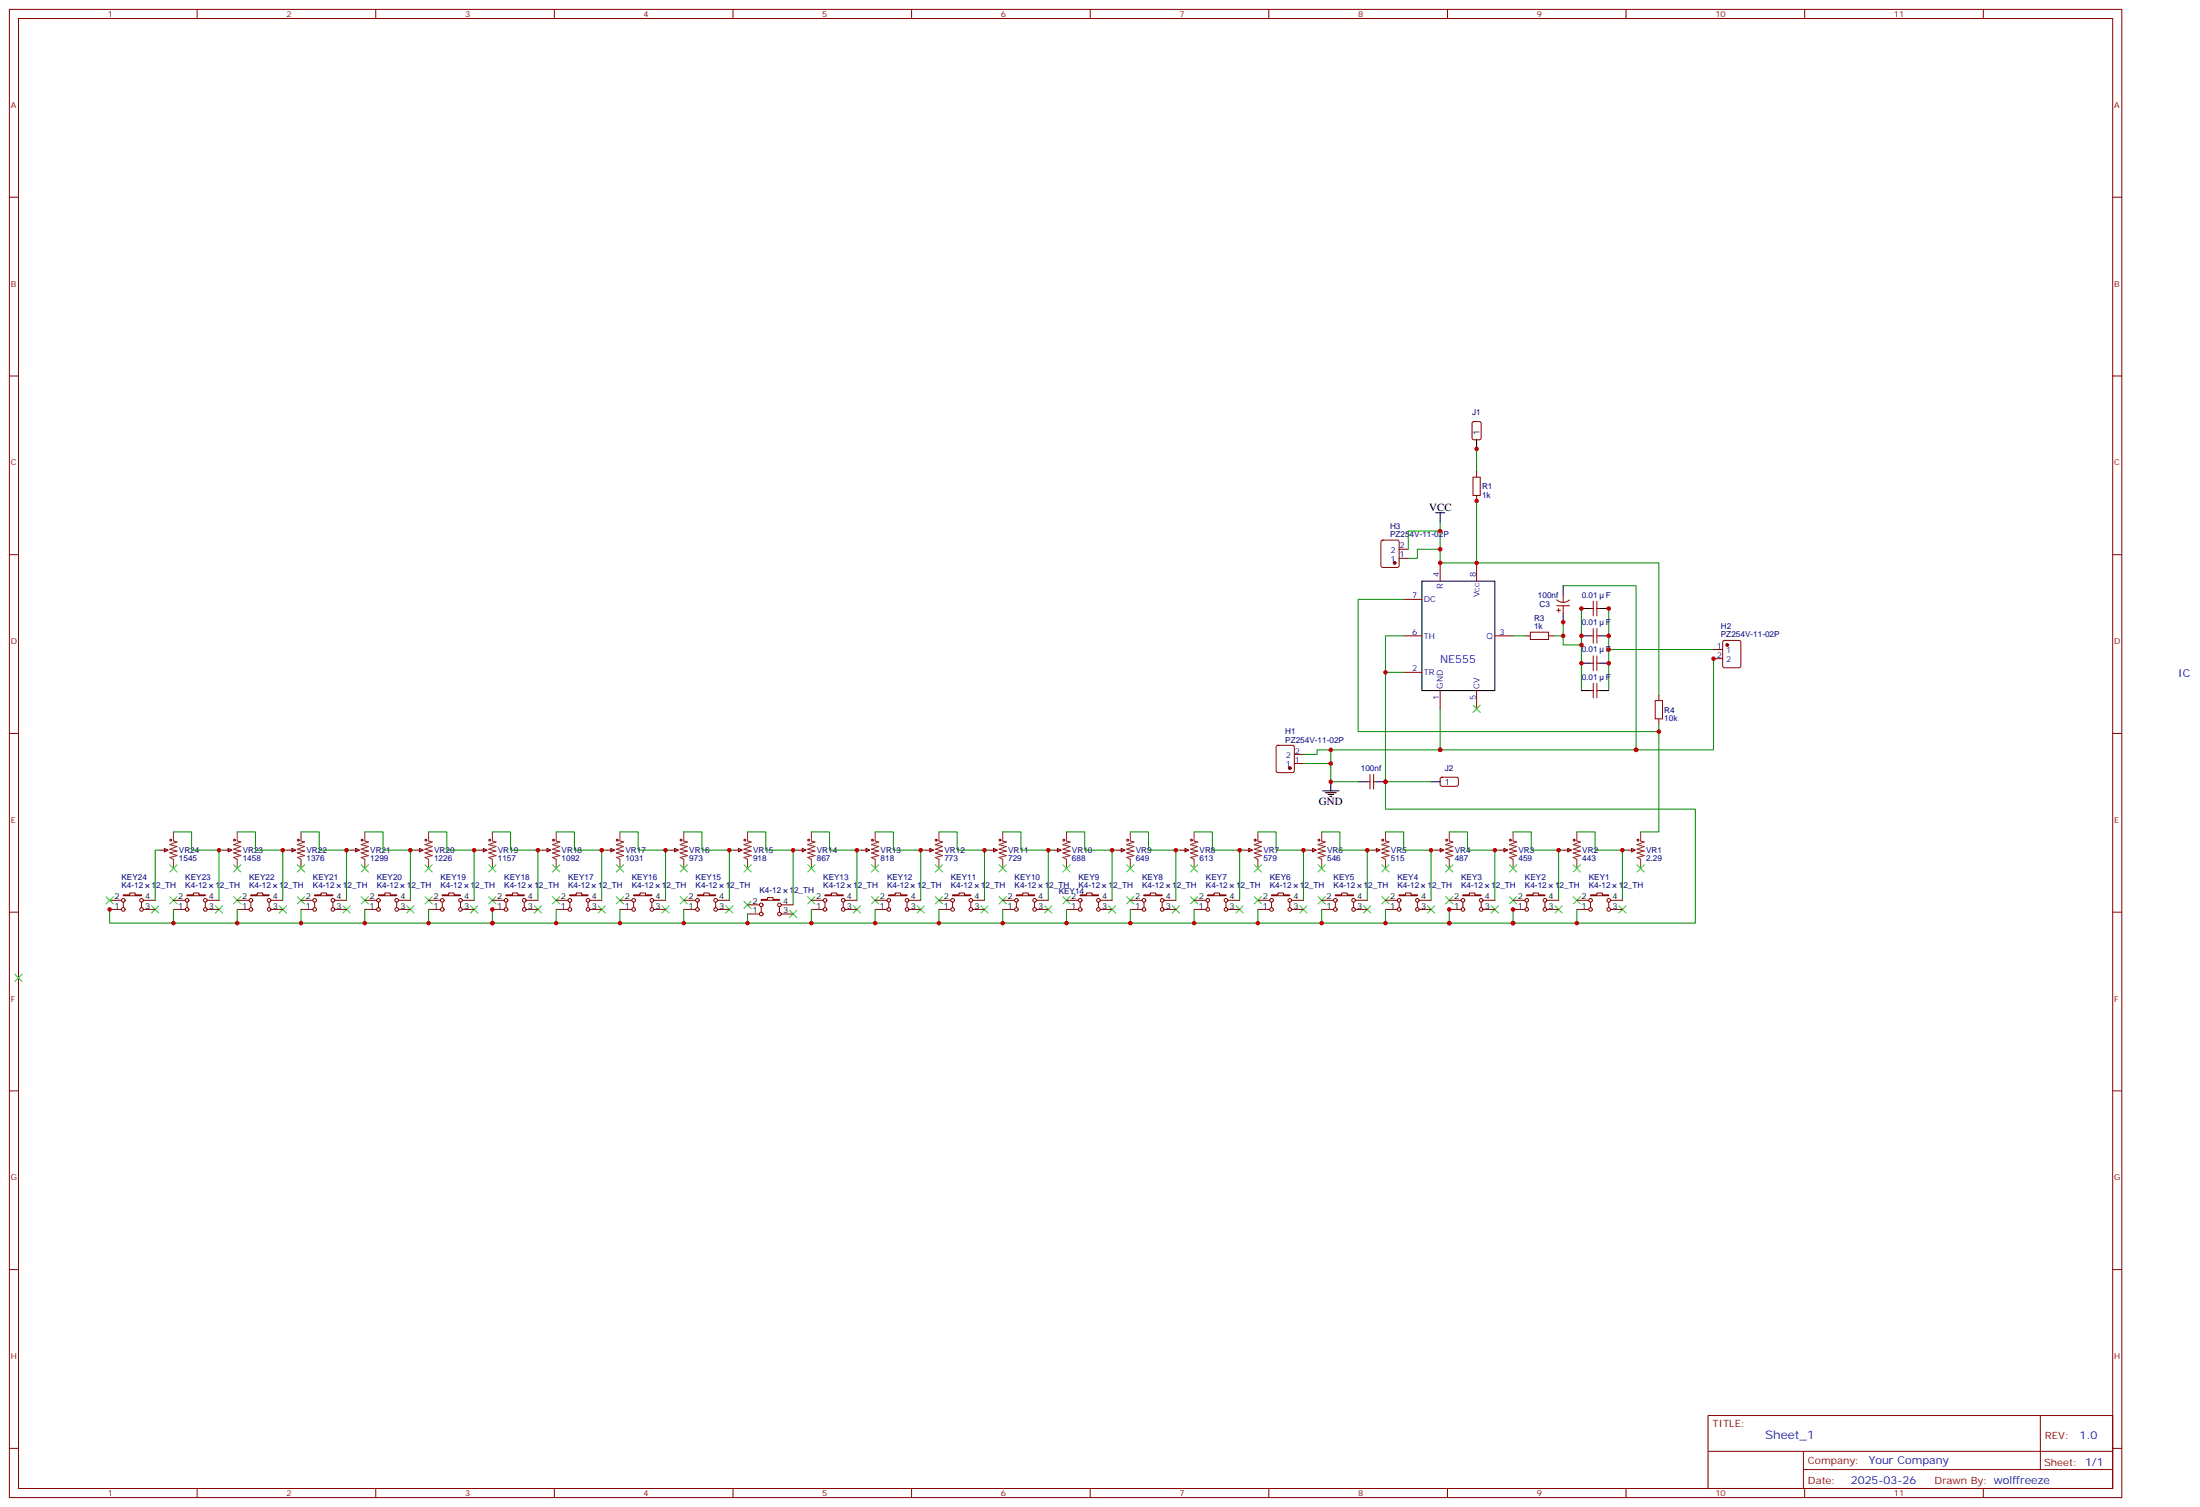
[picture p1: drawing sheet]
<svg xmlns="http://www.w3.org/2000/svg" width="852mm" height="583mm" viewBox="0 0 852 583" stroke-linecap="round" stroke-linejoin="round" font-family="sans-serif">
<g fill="none" stroke="#870000" stroke-width=".39">
<path d="M3.6 3.6h817.8v575.8h-817.8zM7.2 7.2h810.6v568.6h-810.6zM76.3 3.6v3.6M145.5 3.6v3.6M214.6 3.6v3.6M283.7 3.6v3.6M352.9 3.6v3.6M422 3.6v3.6M491.2 3.6v3.6M560.3 3.6v3.6M629.5 3.6v3.6M698.6 3.6v3.6"/>
<path d="M767.8 3.6v3.6M3.6 76.3h3.6M817.8 76.3h3.6M3.6 145.5h3.6M817.8 145.5h3.6M570.1 163.3l2.6-.2 .6 .4 .1 5.9-.5 .7h-2.4l-.6-.4-.1-5.9zM571.6 182.5v2.1M571.6 191.7v2.1M3.6 214.6h3.6M534.8 209.2l6.1-.2 .7 .4v9.4l-.4 .7h-5.9l-.7-.4v-9.4zM541.6 216h3.5M541.6 212.5h3.5"/>
<path d="M557.5 217.8v7M571.6 217.8v7M817.8 214.6h3.6M543.4 231.9h7M602.6 232a3.5 3.5 0 0 0 5 .1M602.7 234.4h4.9M602.7 236.1h1.4M603.4 235.4v1.4M605.1 230.1v2.8M605.1 234.4v2.8M615.7 235.4h1.1M616.8 232.6v5.6"/>
<path d="M618.2 232.6v5.6M618.2 235.4h1M543.4 246h7M578.7 246h7M590.3 246h2.1M599.5 246h2.1M615.7 246h1.1M615.7 256.6h1.1M616.8 243.2v5.6M616.8 253.8v5.6M618.2 246h1M618.2 243.2v5.6"/>
<path d="M618.2 253.8v5.6M618.2 256.6h1M663.3 251.3h3.6M663.3 254.8h3.6M667.1 248l6.1-.2 .7 .4v9.4l-.5 .7h-5.8l-.7-.4v-9.4zM543.4 260.1h7M557.5 267.2v7M571.6 267.2v7M615.7 267.2h1.1M616.8 264.3v5.7M618.2 264.3v5.7M618.2 267.2h1"/>
<path d="M642.2 268.9v2.1M642.2 278.1v2.1M3.6 283.7h3.6M494.2 288.5l6.1-.2 .7 .5 .1 9.4-.5 .7h-5.9l-.6-.5-.1-9.4zM501.1 295.4h3.5M501.1 291.9h3.5M530.3 299.6v5.7M531.7 299.6v5.7M817.8 283.7h3.6M529.3 302.4h1M531.7 302.4h1.1M557.7 300.9l.5-.2h5.9l.5 .7-.1 2.4-.7 .4-5.9-.1-.4-.6z"/>
<path d="M61.8 328.9h3.2M63.6 328.2l1.4 .7-1.4 .7zM86.5 328.9h3.2M88.3 328.2l1.4 .7-1.4 .7zM111.2 328.9h3.2M113 328.2l1.4 .7-1.4 .7zM135.9 328.9h3.2M137.7 328.2l1.4 .7-1.4 .7zM160.6 328.9h3.2M162.4 328.2l1.4 .7-1.4 .7zM185.3 328.9h3.2M187.1 328.2l1.4 .7-1.4 .7z"/>
<path d="M210 328.9h3.2M211.8 328.2l1.4 .7-1.4 .7zM234.7 328.9h3.2M236.5 328.2l1.4 .7-1.4 .7zM259.4 328.9h3.2M261.2 328.2l1.4 .7-1.4 .7zM284.1 328.9h3.2M285.9 328.2l1.4 .7-1.4 .7zM308.8 328.9h3.2M310.6 328.2l1.4 .7-1.4 .7zM333.5 328.9h3.2M335.2 328.2l1.5 .7-1.5 .7z"/>
<path d="M358.2 328.9h3.2M359.9 328.2l1.5 .7-1.5 .7zM382.9 328.9h3.1M384.6 328.2l1.4 .7-1.4 .7zM407.6 328.9h3.1M409.3 328.2l1.4 .7-1.4 .7zM432.3 328.9h3.1M434 328.2l1.4 .7-1.4 .7zM457 328.9h3.1M458.7 328.2l1.4 .7-1.4 .7zM481.6 328.9h3.2M483.4 328.2l1.4 .7-1.4 .7z"/>
<path d="M506.3 328.9h3.2M508.1 328.2l1.4 .7-1.4 .7zM531 328.9h3.2M532.8 328.2l1.4 .7-1.4 .7zM555.7 328.9h3.2M557.5 328.2l1.4 .7-1.4 .7zM580.4 328.9h3.2M582.2 328.2l1.4 .7-1.4 .7zM605.1 328.9h3.2M606.9 328.2l1.4 .7-1.4 .7zM629.8 328.9h3.2M631.6 328.2l1.4 .7-1.4 .7z"/>
<path d="M3.6 352.9h3.6M42.4 351.8h4.6M42.4 348.3h4.6M47.7 346.2h2.5v-.7h2.1v.7h2.5v.3h-7.1zM47.7 349v2.1M54.8 349v2.1M55.5 351.8h4.6M55.5 348.3h4.6M67.1 351.8h4.6M67.1 348.3h4.6M72.4 346.2h2.5v-.7h2.1v.7h2.5v.3h-7.1zM72.4 349v2.1"/>
<path d="M79.5 349v2.1M80.2 351.8h4.6M80.2 348.3h4.6M91.8 351.8h4.6M91.8 348.3h4.6M97.1 346.2h2.5v-.7h2.1v.7h2.5v.3h-7.1zM97.1 349v2.1M104.2 349v2.1M104.9 351.8h4.6M104.9 348.3h4.6M116.5 351.8h4.6M116.5 348.3h4.6"/>
<path d="M121.8 346.2h2.5v-.7h2.1v.7h2.5v.3h-7.1zM121.8 349v2.1M128.9 349v2.1M129.6 351.8h4.6M129.6 348.3h4.6M141.2 351.8h4.6M141.2 348.3h4.6M146.5 346.2h2.5v-.7h2.1v.7h2.5v.3h-7.1zM146.5 349v2.1M153.6 349v2.1M154.3 351.8h4.6M154.3 348.3h4.6"/>
<path d="M165.9 351.8h4.6M165.9 348.3h4.6M171.2 346.2h2.5v-.7h2.1v.7h2.5v.3h-7.1zM171.2 349v2.1M178.3 349v2.1M179 351.8h4.6M179 348.3h4.6M190.6 351.8h4.6M190.6 348.3h4.6M195.9 346.2h2.5v-.7h2.1v.7h2.5v.3h-7.1zM195.9 349v2.1M203 349v2.1"/>
<path d="M203.7 351.8h4.5M203.7 348.3h4.5M215.3 351.8h4.6M215.3 348.3h4.6M220.6 346.2h2.5v-.7h2.1v.7h2.4v.3h-7zM220.6 349v2.1M227.6 349v2.1M228.4 351.8h4.5M228.4 348.3h4.5M240 351.8h4.6M240 348.3h4.6M245.3 346.2h2.5v-.7h2.1v.7h2.4v.3h-7z"/>
<path d="M245.3 349v2.1M252.3 349v2.1M253 351.8h4.6M253 348.3h4.6M264.7 351.8h4.6M264.7 348.3h4.6M270 346.2h2.5v-.7h2.1v.7h2.4v.3h-7zM270 349v2.1M277 349v2.1M277.7 351.8h4.6M277.7 348.3h4.6M289.4 353.6h4.6"/>
<path d="M289.4 350.1h4.6M294.7 347.9h2.4v-.7h2.2v.7h2.4v.4h-7zM294.7 350.8v2.1M301.7 350.8v2.1M302.4 353.6h4.6M302.4 350.1h4.6M314.1 351.8h4.6M314.1 348.3h4.6M319.4 346.2h2.4v-.7h2.2v.7h2.4v.3h-7zM319.4 349v2.1M326.4 349v2.1M327.1 351.8h4.6"/>
<path d="M327.1 348.3h4.6M338.8 351.8h4.6M338.8 348.3h4.6M344.1 346.2h2.4v-.7h2.2v.7h2.4v.3h-7zM344.1 349v2.1M351.1 349v2.1M351.8 351.8h4.6M351.8 348.3h4.6M363.5 351.8h4.6M363.5 348.3h4.6M368.8 346.2h2.4v-.7h2.1v.7h2.5v.3h-7zM368.8 349v2.1"/>
<path d="M375.8 349v2.1M376.5 351.8h4.6M376.5 348.3h4.6M388.2 351.8h4.5M388.2 348.3h4.5M393.5 346.2h2.4v-.7h2.1v.7h2.5v.3h-7zM393.5 349v2.1M400.5 349v2.1M401.2 351.8h4.6M401.2 348.3h4.6M412.9 351.8h4.5M412.9 348.3h4.5"/>
<path d="M418.1 346.2h2.5v-.7h2.1v.7h2.5v.3h-7.1zM418.1 349v2.1M425.2 349v2.1M425.9 351.8h4.6M425.9 348.3h4.6M437.6 351.8h4.5M437.6 348.3h4.5M442.8 346.2h2.5v-.7h2.1v.7h2.5v.3h-7.1zM442.8 349v2.1M449.9 349v2.1M450.6 351.8h4.6M450.6 348.3h4.6"/>
<path d="M462.2 351.8h4.6M462.2 348.3h4.6M467.5 346.2h2.5v-.7h2.1v.7h2.5v.3h-7.1zM467.5 349v2.1M474.6 349v2.1M475.3 351.8h4.6M475.3 348.3h4.6M486.9 351.8h4.6M486.9 348.3h4.6M492.2 346.2h2.5v-.7h2.1v.7h2.5v.3h-7.1zM492.2 349v2.1M499.3 349v2.1"/>
<path d="M500 351.8h4.6M500 348.3h4.6M511.6 351.8h4.6M511.6 348.3h4.6M516.9 346.2h2.5v-.7h2.1v.7h2.5v.3h-7.1zM516.9 349v2.1M524 349v2.1M524.7 351.8h4.6M524.7 348.3h4.6M536.3 351.8h4.6M536.3 348.3h4.6M541.6 346.2h2.5v-.7h2.1v.7h2.5v.3h-7.1z"/>
<path d="M541.6 349v2.1M548.7 349v2.1M549.4 351.8h4.6M549.4 348.3h4.6M561 351.8h4.6M561 348.3h4.6M566.3 346.2h2.5v-.7h2.1v.7h2.5v.3h-7.1zM566.3 349v2.1M573.4 349v2.1M574.1 351.8h4.6M574.1 348.3h4.6M585.7 351.8h4.6"/>
<path d="M585.7 348.3h4.6M591 346.2h2.5v-.7h2.1v.7h2.5v.3h-7.1zM591 349v2.1M598.1 349v2.1M598.8 351.8h4.6M598.8 348.3h4.6M610.4 351.8h4.6M610.4 348.3h4.6M615.7 346.2h2.5v-.7h2.1v.7h2.5v.3h-7.1zM615.7 349v2.1M622.8 349v2.1M623.5 351.8h4.6"/>
<path d="M623.5 348.3h4.6M817.8 352.9h3.6M3.6 422h3.6M817.8 422h3.6M3.6 491.2h3.6M817.8 491.2h3.6M661.2 547.6h156.6v28.2h-156.6zM789.8 547.6v20.9M3.6 560.3h3.6M76.3 575.8v3.6M145.5 575.8v3.6M214.6 575.8v3.6"/>
<path d="M283.7 575.8v3.6M352.9 575.8v3.6M422 575.8v3.6M491.2 575.8v3.6M560.3 575.8v3.6M629.5 575.8v3.6M661.2 561.5h156.5M698.1 568.5h119.6M698.1 561.5v14.1M698.6 575.8v3.6M767.8 575.8v3.6M817.8 560.3h3.6"/>
<circle cx="47.7" cy="351.8" r=".71"/>
<circle cx="47.7" cy="348.3" r=".71"/>
<circle cx="54.8" cy="348.3" r=".71"/>
<circle cx="54.8" cy="351.8" r=".71"/>
<circle cx="72.4" cy="348.3" r=".71"/>
<circle cx="72.4" cy="351.8" r=".71"/>
<circle cx="79.5" cy="348.3" r=".71"/>
<circle cx="79.5" cy="351.8" r=".71"/>
<circle cx="97.1" cy="348.3" r=".71"/>
<circle cx="97.1" cy="351.8" r=".71"/>
<circle cx="104.2" cy="351.8" r=".71"/>
<circle cx="104.2" cy="348.3" r=".71"/>
<circle cx="121.8" cy="348.3" r=".71"/>
<circle cx="121.8" cy="351.8" r=".71"/>
<circle cx="128.9" cy="348.3" r=".71"/>
<circle cx="128.9" cy="351.8" r=".71"/>
<circle cx="146.5" cy="348.3" r=".71"/>
<circle cx="146.5" cy="351.8" r=".71"/>
<circle cx="153.6" cy="348.3" r=".71"/>
<circle cx="153.6" cy="351.8" r=".71"/>
<circle cx="171.2" cy="348.3" r=".71"/>
<circle cx="171.2" cy="351.8" r=".71"/>
<circle cx="178.3" cy="348.3" r=".71"/>
<circle cx="178.3" cy="351.8" r=".71"/>
<circle cx="195.9" cy="348.3" r=".71"/>
<circle cx="195.9" cy="351.8" r=".71"/>
<circle cx="203" cy="351.8" r=".71"/>
<circle cx="203" cy="348.3" r=".71"/>
<circle cx="220.6" cy="351.8" r=".71"/>
<circle cx="220.6" cy="348.3" r=".71"/>
<circle cx="227.6" cy="351.8" r=".71"/>
<circle cx="227.6" cy="348.3" r=".71"/>
<circle cx="245.3" cy="351.8" r=".71"/>
<circle cx="245.3" cy="348.3" r=".71"/>
<circle cx="252.3" cy="351.8" r=".71"/>
<circle cx="252.3" cy="348.3" r=".71"/>
<circle cx="270" cy="348.3" r=".71"/>
<circle cx="270" cy="351.8" r=".71"/>
<circle cx="277" cy="351.8" r=".71"/>
<circle cx="277" cy="348.3" r=".71"/>
<circle cx="294.7" cy="350.1" r=".71"/>
<circle cx="294.7" cy="353.6" r=".71"/>
<circle cx="301.7" cy="350.1" r=".71"/>
<circle cx="301.7" cy="353.6" r=".71"/>
<circle cx="319.4" cy="348.3" r=".71"/>
<circle cx="319.4" cy="351.8" r=".71"/>
<circle cx="326.4" cy="351.8" r=".71"/>
<circle cx="326.4" cy="348.3" r=".71"/>
<circle cx="344.1" cy="351.8" r=".71"/>
<circle cx="344.1" cy="348.3" r=".71"/>
<circle cx="351.1" cy="348.3" r=".71"/>
<circle cx="351.1" cy="351.8" r=".71"/>
<circle cx="368.8" cy="351.8" r=".71"/>
<circle cx="368.8" cy="348.3" r=".71"/>
<circle cx="375.8" cy="348.3" r=".71"/>
<circle cx="375.8" cy="351.8" r=".71"/>
<circle cx="393.5" cy="351.8" r=".71"/>
<circle cx="393.5" cy="348.3" r=".71"/>
<circle cx="400.5" cy="351.8" r=".71"/>
<circle cx="400.5" cy="348.3" r=".71"/>
<circle cx="418.1" cy="351.8" r=".71"/>
<circle cx="418.1" cy="348.3" r=".71"/>
<circle cx="425.2" cy="351.8" r=".71"/>
<circle cx="425.2" cy="348.3" r=".71"/>
<circle cx="442.8" cy="348.3" r=".71"/>
<circle cx="442.8" cy="351.8" r=".71"/>
<circle cx="449.9" cy="348.3" r=".71"/>
<circle cx="449.9" cy="351.8" r=".71"/>
<circle cx="467.5" cy="351.8" r=".71"/>
<circle cx="467.5" cy="348.3" r=".71"/>
<circle cx="474.6" cy="351.8" r=".71"/>
<circle cx="474.6" cy="348.3" r=".71"/>
<circle cx="492.2" cy="348.3" r=".71"/>
<circle cx="492.2" cy="351.8" r=".71"/>
<circle cx="499.3" cy="351.8" r=".71"/>
<circle cx="499.3" cy="348.3" r=".71"/>
<circle cx="516.9" cy="348.3" r=".71"/>
<circle cx="516.9" cy="351.8" r=".71"/>
<circle cx="524" cy="351.8" r=".71"/>
<circle cx="524" cy="348.3" r=".71"/>
<circle cx="541.6" cy="348.3" r=".71"/>
<circle cx="541.6" cy="351.8" r=".71"/>
<circle cx="548.7" cy="348.3" r=".71"/>
<circle cx="548.7" cy="351.8" r=".71"/>
<circle cx="566.3" cy="351.8" r=".71"/>
<circle cx="566.3" cy="348.3" r=".71"/>
<circle cx="573.4" cy="348.3" r=".71"/>
<circle cx="573.4" cy="351.8" r=".71"/>
<circle cx="591" cy="351.8" r=".71"/>
<circle cx="591" cy="348.3" r=".71"/>
<circle cx="598.1" cy="348.3" r=".71"/>
<circle cx="598.1" cy="351.8" r=".71"/>
<circle cx="615.7" cy="348.3" r=".71"/>
<circle cx="615.7" cy="351.8" r=".71"/>
<circle cx="622.8" cy="348.3" r=".71"/>
<circle cx="622.8" cy="351.8" r=".71"/>
</g>
<g fill="none" stroke="#008700" stroke-width=".39">
<path d="M571.6 173.7v8.8M571.6 193.1v24.7M557.5 201.9v15.9h84.7v51.1M557.5 205.4h-12.4v7.1M557.5 212.5h-8.8v3.5h-3.6M543.4 231.9h-17.7v51.1h116.5v-2.8M605.1 226.6h28.2v63.5h-75.8M612.2 235.4v31.8M622.8 235.4v31.8M543.4 246h-7.1v56.4M585.7 246h4.6M601.6 246h3.5"/>
<path d="M605.1 240.7v8.8h7.1M622.8 251.3h40.5M663.3 254.8v35.3h-30M536.3 260.1h7.1M557.5 274.2v15.9h-42.3v12.3h10.5M504.6 295.4h10.6M515.2 290.1h-5.3v1.8h-5.3M642.2 283v38.8h-7.1M554 302.4h-17.7v10.6h120v44.1h-613.9v-5.3M61.8 328.9h-1.7v19.4M67.1 321.8h7.1v7.1h10.6v19.4M84.8 328.9h1.7"/>
<path d="M91.8 321.8h7.1v7.1h10.6v19.4M109.5 328.9h1.7M116.5 321.8h7.1v7.1h10.6v19.4M134.2 328.9h1.7M141.2 321.8h7.1v7.1h10.6v19.4M158.9 328.9h1.7M165.9 321.8h7.1v7.1h10.6v19.4M183.6 328.9h1.7M190.6 321.8h7.1v7.1h10.5v19.4M208.2 328.9h1.8M215.3 321.8h7.1v7.1h10.5v19.4M232.9 328.9h1.8"/>
<path d="M240 321.8h7.1v7.1h10.5v19.4M257.6 328.9h1.8M264.7 321.8h7v7.1h10.6v19.4M282.3 328.9h1.8M289.4 321.8h7v7.1h10.6v21.2M307 328.9h1.8M314.1 321.8h7v7.1h10.6v19.4M331.7 328.9h1.8M338.8 321.8h7v7.1h10.6v19.4M356.4 328.9h1.8M363.5 321.8h7v7.1h10.6v19.4M381.1 328.9h1.8"/>
<path d="M388.2 321.8h7v7.1h10.6v19.4M405.8 328.9h1.8M412.9 321.8h7v7.1h10.6v19.4M430.5 328.9h1.8M437.6 321.8h7v7.1h10.6v19.4M455.2 328.9h1.8M462.2 321.8h7.1v7.1h10.6v19.4M479.9 328.9h1.7M486.9 321.8h7.1v7.1h10.6v19.4M504.6 328.9h1.7M511.6 321.8h7.1v7.1h10.6v19.4M529.3 328.9h1.7"/>
<path d="M536.3 321.8h7.1v7.1h10.6v19.4M554 328.9h1.7M561 321.8h7.1v7.1h10.6v19.4M578.7 328.9h1.7M585.7 321.8h7.1v7.1h10.6v19.4M603.4 328.9h1.7M610.4 321.8h7.1v7.1h10.6v19.4M628.1 328.9h1.7M67.1 351.8v5.3M91.8 351.8v5.3M116.5 351.8v5.3M141.2 351.8v5.3"/>
<path d="M165.9 351.8v5.3M190.6 351.8v5.3M215.3 351.8v5.3M240 351.8v5.3M264.7 351.8v5.3M289.4 353.6v3.5M314.1 351.8v5.3M338.8 351.8v5.3M363.5 351.8v5.3M388.2 351.8v5.3M412.9 351.8v5.3M437.6 351.8v5.3"/>
<path d="M462.2 351.8v5.3M486.9 351.8v5.3M511.6 351.8v5.3M536.3 351.8v5.3M561 351.8v5.3M585.7 351.8v5.3M610.4 351.8v5.3"/>
</g>
<g fill="none" stroke="#000" stroke-width=".39">
<path d="M571.6 170.1v3.6M555.7 198.4h3.6M557.5 198.4v3.5M550.4 224.8h28.3v42.4h-28.3zM605.1 226.6v3.5M605.1 237.2v3.5M612.2 235.4h3.5M619.2 235.4h3.6M612.2 246h3.5M612.2 256.6h3.5M619.2 246h3.6M619.2 256.6h3.6"/>
<path d="M612.2 267.2h3.5M619.2 267.2h3.6M512 306h6.3M513 306.7h4.3M514.1 307.4h2.1M514.8 308.1h.7M515.2 302.4v3.6M525.7 302.4h3.6M532.8 302.4h3.5M554 302.4h3.5"/>
</g>
<g fill="none" stroke="#a10000" stroke-width=".39">
<path d="M570.2 184.6h2.8v7.1h-2.8zM592.4 244.6h7.1v2.8h-7.1zM640.8 271h2.8v7.1h-2.8z"/>
<circle cx="66.1" cy="325" r=".35"/>
<circle cx="90.8" cy="325" r=".35"/>
<circle cx="115.5" cy="325" r=".35"/>
<circle cx="140.2" cy="325" r=".35"/>
<circle cx="164.9" cy="325" r=".35"/>
<circle cx="189.5" cy="325" r=".35"/>
<circle cx="214.2" cy="325" r=".35"/>
<circle cx="238.9" cy="325" r=".35"/>
<circle cx="263.6" cy="325" r=".35"/>
<circle cx="288.3" cy="325" r=".35"/>
<circle cx="313" cy="325" r=".35"/>
<circle cx="337.7" cy="325" r=".35"/>
<circle cx="362.4" cy="325" r=".35"/>
<circle cx="387.1" cy="325" r=".35"/>
<circle cx="411.8" cy="325" r=".35"/>
<circle cx="436.5" cy="325" r=".35"/>
<circle cx="461.2" cy="325" r=".35"/>
<circle cx="485.9" cy="325" r=".35"/>
<circle cx="510.6" cy="325" r=".35"/>
<circle cx="535.3" cy="325" r=".35"/>
<circle cx="560" cy="325" r=".35"/>
<circle cx="584.7" cy="325" r=".35"/>
<circle cx="609.4" cy="325" r=".35"/>
<circle cx="634" cy="325" r=".35"/>
</g>
<g fill="none" stroke="#3c3" stroke-width=".39">
<path d="M570.2 272.8l2.8 2.8M573 272.8l-2.8 2.8M65.7 334.5l2.8 2.9M68.5 334.5l-2.8 2.9M90.4 334.5l2.8 2.9M93.2 334.5l-2.8 2.9M115.1 334.5l2.8 2.9M117.9 334.5l-2.8 2.9M139.8 334.5l2.8 2.9M142.6 334.5l-2.8 2.9M164.5 334.5l2.8 2.9M167.3 334.5l-2.8 2.9"/>
<path d="M189.2 334.5l2.8 2.9M192 334.5l-2.8 2.9M213.9 334.5l2.8 2.9M216.7 334.5l-2.8 2.9M238.6 334.5l2.8 2.9M241.4 334.5l-2.8 2.9M263.3 334.5l2.8 2.9M266.1 334.5l-2.8 2.9M288 334.5l2.8 2.9M290.8 334.5l-2.8 2.9M312.7 334.5l2.8 2.9M315.5 334.5l-2.8 2.9"/>
<path d="M337.4 334.5l2.8 2.9M340.2 334.5l-2.8 2.9M362.1 334.5l2.8 2.9M364.9 334.5l-2.8 2.9M386.8 334.5l2.8 2.9M389.6 334.5l-2.8 2.9M411.4 334.5l2.9 2.9M414.3 334.5l-2.9 2.9M436.1 334.5l2.9 2.9M439 334.5l-2.9 2.9M460.8 334.5l2.9 2.9M463.7 334.5l-2.9 2.9"/>
<path d="M485.5 334.5l2.9 2.9M488.4 334.5l-2.9 2.9M510.2 334.5l2.8 2.9M513 334.5l-2.8 2.9M534.9 334.5l2.8 2.9M537.7 334.5l-2.8 2.9M559.6 334.5l2.8 2.9M562.4 334.5l-2.8 2.9M584.3 334.5l2.8 2.9M587.1 334.5l-2.8 2.9M609 334.5l2.8 2.9M611.8 334.5l-2.8 2.9"/>
<path d="M633.7 334.5l2.8 2.9M636.5 334.5l-2.8 2.9M41 346.9l2.9 2.8M43.9 346.9l-2.9 2.8M58.7 350.4l2.8 2.8M61.5 350.4l-2.8 2.8M65.7 346.9l2.8 2.8M68.5 346.9l-2.8 2.8M83.4 350.4l2.8 2.8M86.2 350.4l-2.8 2.8M90.4 346.9l2.8 2.8M93.2 346.9l-2.8 2.8"/>
<path d="M108.1 350.4l2.8 2.8M110.9 350.4l-2.8 2.8M115.1 346.9l2.8 2.8M117.9 346.9l-2.8 2.8M132.8 350.4l2.8 2.8M135.6 350.4l-2.8 2.8M139.8 346.9l2.8 2.8M142.6 346.9l-2.8 2.8M157.4 350.4l2.9 2.8M160.3 350.4l-2.9 2.8M164.5 346.9l2.8 2.8M167.3 346.9l-2.8 2.8"/>
<path d="M182.1 350.4l2.9 2.8M185 350.4l-2.9 2.8M189.2 346.9l2.8 2.8M192 346.9l-2.8 2.8M206.8 350.4l2.9 2.8M209.7 350.4l-2.9 2.8M213.9 346.9l2.8 2.8M216.7 346.9l-2.8 2.8M231.5 350.4l2.9 2.8M234.4 350.4l-2.9 2.8M238.6 346.9l2.8 2.8M241.4 346.9l-2.8 2.8"/>
<path d="M256.2 350.4l2.8 2.8M259 350.4l-2.8 2.8M263.3 346.9l2.8 2.8M266.1 346.9l-2.8 2.8M280.9 350.4l2.8 2.8M283.7 350.4l-2.8 2.8M288 348.7l2.8 2.8M290.8 348.7l-2.8 2.8M305.6 352.2l2.8 2.8M308.4 352.2l-2.8 2.8M312.7 346.9l2.8 2.8M315.5 346.9l-2.8 2.8"/>
<path d="M330.3 350.4l2.8 2.8M333.1 350.4l-2.8 2.8M337.4 346.9l2.8 2.8M340.2 346.9l-2.8 2.8M355 350.4l2.8 2.8M357.8 350.4l-2.8 2.8M362.1 346.9l2.8 2.8M364.9 346.9l-2.8 2.8M379.7 350.4l2.8 2.8M382.5 350.4l-2.8 2.8M386.8 346.9l2.8 2.8M389.6 346.9l-2.8 2.8"/>
<path d="M404.4 350.4l2.8 2.8M407.2 350.4l-2.8 2.8M411.4 346.9l2.9 2.8M414.3 346.9l-2.9 2.8M429.1 350.4l2.8 2.8M431.9 350.4l-2.8 2.8M436.1 346.9l2.9 2.8M439 346.9l-2.9 2.8M453.8 350.4l2.8 2.8M456.6 350.4l-2.8 2.8M460.8 346.9l2.9 2.8M463.7 346.9l-2.9 2.8"/>
<path d="M478.5 350.4l2.8 2.8M481.3 350.4l-2.8 2.8M485.5 346.9l2.9 2.8M488.4 346.9l-2.9 2.8M503.2 350.4l2.8 2.8M506 350.4l-2.8 2.8M510.2 346.9l2.8 2.8M513 346.9l-2.8 2.8M527.9 350.4l2.8 2.8M530.7 350.4l-2.8 2.8M534.9 346.9l2.8 2.8M537.7 346.9l-2.8 2.8"/>
<path d="M552.6 350.4l2.8 2.8M555.4 350.4l-2.8 2.8M559.6 346.9l2.8 2.8M562.4 346.9l-2.8 2.8M577.3 350.4l2.8 2.8M580.1 350.4l-2.8 2.8M584.3 346.9l2.8 2.8M587.1 346.9l-2.8 2.8M601.9 350.4l2.9 2.8M604.8 350.4l-2.9 2.8M609 346.9l2.8 2.8M611.8 346.9l-2.8 2.8"/>
<path d="M626.6 350.4l2.9 2.8M629.5 350.4l-2.9 2.8M5.8 376.9l2.8 2.8M8.6 376.9l-2.8 2.8"/>
</g>
<g fill="none" stroke="#8c2424" stroke-width=".39">
<path d="M67.1 321.8v3.6l1.4 .3-2.8 1.1 2.8 .7-2.8 1 2.8 .7-2.8 .8 2.8 1-2.8 .7 1.4 .7v3.6M91.8 321.8v3.6l1.4 .3-2.8 1.1 2.8 .7-2.8 1 2.8 .7-2.8 .8 2.8 1-2.8 .7 1.4 .7v3.6M116.5 321.8v3.6l1.4 .3-2.8 1.1 2.8 .7-2.8 1 2.8 .7-2.8 .8 2.8 1-2.8 .7 1.4 .7v3.6M141.2 321.8v3.6l1.4 .3-2.8 1.1 2.8 .7-2.8 1 2.8 .7-2.8 .8 2.8 1-2.8 .7 1.4 .7v3.6M165.9 321.8v3.6l1.4 .3-2.8 1.1 2.8 .7-2.8 1 2.8 .7-2.8 .8 2.8 1-2.8 .7 1.4 .7v3.6M190.6 321.8v3.6l1.4 .3-2.8 1.1 2.8 .7-2.8 1 2.8 .7-2.8 .8 2.8 1-2.8 .7 1.4 .7v3.6M215.3 321.8v3.6l1.4 .3-2.8 1.1 2.8 .7-2.8 1 2.8 .7-2.8 .8 2.8 1-2.8 .7 1.4 .7v3.6M240 321.8v3.6l1.4 .3-2.8 1.1 2.8 .7-2.8 1 2.8 .7-2.8 .8 2.8 1-2.8 .7 1.4 .7v3.6M264.7 321.8v3.6l1.4 .3-2.8 1.1 2.8 .7-2.8 1 2.8 .7-2.8 .8 2.8 1-2.8 .7 1.4 .7v3.6M289.4 321.8v3.6l1.4 .3-2.8 1.1 2.8 .7-2.8 1 2.8 .7-2.8 .8 2.8 1-2.8 .7 1.4 .7v3.6M314.1 321.8v3.6l1.4 .3-2.8 1.1 2.8 .7-2.8 1 2.8 .7-2.8 .8 2.8 1-2.8 .7 1.4 .7v3.6M338.8 321.8v3.6l1.4 .3-2.8 1.1 2.8 .7-2.8 1 2.8 .7-2.8 .8 2.8 1-2.8 .7 1.4 .7v3.6"/>
<path d="M363.5 321.8v3.6l1.4 .3-2.8 1.1 2.8 .7-2.8 1 2.8 .7-2.8 .8 2.8 1-2.8 .7 1.4 .7v3.6M388.2 321.8v3.6l1.4 .3-2.8 1.1 2.8 .7-2.8 1 2.8 .7-2.8 .8 2.8 1-2.8 .7 1.4 .7v3.6M412.9 321.8v3.6l1.4 .3-2.9 1.1 2.9 .7-2.9 1 2.9 .7-2.9 .8 2.9 1-2.9 .7 1.5 .7v3.6M437.6 321.8v3.6l1.4 .3-2.9 1.1 2.9 .7-2.9 1 2.9 .7-2.9 .8 2.9 1-2.9 .7 1.5 .7v3.6M462.2 321.8v3.6l1.5 .3-2.9 1.1 2.9 .7-2.9 1 2.9 .7-2.9 .8 2.9 1-2.9 .7 1.4 .7v3.6M486.9 321.8v3.6l1.5 .3-2.9 1.1 2.9 .7-2.9 1 2.9 .7-2.9 .8 2.9 1-2.9 .7 1.4 .7v3.6M511.6 321.8v3.6l1.4 .3-2.8 1.1 2.8 .7-2.8 1 2.8 .7-2.8 .8 2.8 1-2.8 .7 1.4 .7v3.6M536.3 321.8v3.6l1.4 .3-2.8 1.1 2.8 .7-2.8 1 2.8 .7-2.8 .8 2.8 1-2.8 .7 1.4 .7v3.6M561 321.8v3.6l1.4 .3-2.8 1.1 2.8 .7-2.8 1 2.8 .7-2.8 .8 2.8 1-2.8 .7 1.4 .7v3.6M585.7 321.8v3.6l1.4 .3-2.8 1.1 2.8 .7-2.8 1 2.8 .7-2.8 .8 2.8 1-2.8 .7 1.4 .7v3.6M610.4 321.8v3.6l1.4 .3-2.8 1.1 2.8 .7-2.8 1 2.8 .7-2.8 .8 2.8 1-2.8 .7 1.4 .7v3.6M635.1 321.8v3.6l1.4 .3-2.8 1.1 2.8 .7-2.8 1 2.8 .7-2.8 .8 2.8 1-2.8 .7 1.4 .7v3.6"/>
</g>
<g fill="#870000" stroke="#870000" stroke-width=".39">
<circle cx="668.6" cy="249.5" r=".53"/>
<circle cx="499.3" cy="297.1" r=".53"/>
<circle cx="539.9" cy="217.8" r=".53"/>
</g>
<g fill="#c00">
<circle cx="190.6" cy="357.1" r=".88"/>
<circle cx="585.7" cy="357.1" r=".88"/>
<circle cx="561" cy="357.1" r=".88"/>
<circle cx="633.3" cy="290.1" r=".88"/>
<circle cx="557.5" cy="290.1" r=".88"/>
<circle cx="536.3" cy="302.4" r=".88"/>
<circle cx="571.6" cy="193.8" r=".88"/>
<circle cx="622.8" cy="246" r=".88"/>
<circle cx="622.8" cy="256.6" r=".88"/>
<circle cx="612.2" cy="246" r=".88"/>
<circle cx="612.2" cy="256.6" r=".88"/>
<circle cx="585.7" cy="351.8" r=".88"/>
<circle cx="561" cy="351.8" r=".88"/>
<circle cx="190.6" cy="351.8" r=".88"/>
<circle cx="42.4" cy="351.8" r=".88"/>
<circle cx="536.3" cy="260.1" r=".88"/>
<circle cx="622.8" cy="251.3" r=".88"/>
<circle cx="603.4" cy="328.9" r=".88"/>
<circle cx="578.7" cy="328.9" r=".88"/>
<circle cx="554" cy="328.9" r=".88"/>
<circle cx="529.3" cy="328.9" r=".88"/>
<circle cx="504.6" cy="328.9" r=".88"/>
<circle cx="479.9" cy="328.9" r=".88"/>
<circle cx="455.2" cy="328.9" r=".88"/>
<circle cx="430.5" cy="328.9" r=".88"/>
<circle cx="405.8" cy="328.9" r=".88"/>
<circle cx="381.1" cy="328.9" r=".88"/>
<circle cx="356.4" cy="328.9" r=".88"/>
<circle cx="331.7" cy="328.9" r=".88"/>
<circle cx="307" cy="328.9" r=".88"/>
<circle cx="282.3" cy="328.9" r=".88"/>
<circle cx="257.6" cy="328.9" r=".88"/>
<circle cx="232.9" cy="328.9" r=".88"/>
<circle cx="208.2" cy="328.9" r=".88"/>
<circle cx="183.6" cy="328.9" r=".88"/>
<circle cx="158.9" cy="328.9" r=".88"/>
<circle cx="134.2" cy="328.9" r=".88"/>
<circle cx="84.8" cy="328.9" r=".88"/>
<circle cx="628.1" cy="328.9" r=".88"/>
<circle cx="109.5" cy="328.9" r=".88"/>
<circle cx="612.2" cy="249.5" r=".88"/>
<circle cx="571.6" cy="217.8" r=".88"/>
<circle cx="605.1" cy="240.7" r=".88"/>
<circle cx="612.2" cy="235.4" r=".88"/>
<circle cx="622.8" cy="235.4" r=".88"/>
<circle cx="571.6" cy="173.7" r=".88"/>
<circle cx="663.3" cy="254.8" r=".88"/>
<circle cx="610.4" cy="357.1" r=".88"/>
<circle cx="67.1" cy="357.1" r=".88"/>
<circle cx="91.8" cy="357.1" r=".88"/>
<circle cx="116.5" cy="357.1" r=".88"/>
<circle cx="141.2" cy="357.1" r=".88"/>
<circle cx="165.9" cy="357.1" r=".88"/>
<circle cx="215.3" cy="357.1" r=".88"/>
<circle cx="240" cy="357.1" r=".88"/>
<circle cx="264.7" cy="357.1" r=".88"/>
<circle cx="289.4" cy="357.1" r=".88"/>
<circle cx="314.1" cy="357.1" r=".88"/>
<circle cx="338.8" cy="357.1" r=".88"/>
<circle cx="363.5" cy="357.1" r=".88"/>
<circle cx="388.2" cy="357.1" r=".88"/>
<circle cx="412.9" cy="357.1" r=".88"/>
<circle cx="437.6" cy="357.1" r=".88"/>
<circle cx="462.2" cy="357.1" r=".88"/>
<circle cx="486.9" cy="357.1" r=".88"/>
<circle cx="511.6" cy="357.1" r=".88"/>
<circle cx="536.3" cy="357.1" r=".88"/>
<circle cx="515.2" cy="302.4" r=".88"/>
<circle cx="605.1" cy="246" r=".88"/>
<circle cx="642.2" cy="283" r=".88"/>
<circle cx="557.5" cy="217.8" r=".88"/>
<circle cx="557.5" cy="205.4" r=".88"/>
<circle cx="557.5" cy="212.5" r=".88"/>
<circle cx="515.2" cy="290.1" r=".88"/>
<circle cx="515.2" cy="295.4" r=".88"/>
</g>
<text font-size="4.6" fill="#00f" x="683.3" y="556.6">Sheet_1</text>
<g font-size="4.2">
<text x="553.3" y="197.7">VCC</text>
<text x="510.6" y="311.6">GND</text>
</g>
<g font-size="4.2" fill="#00f">
<text x="557.5" y="256.6">NE555</text>
<text x="843.2" y="261.9">IC</text>
<text x="805" y="556.9">1.0</text>
<text x="723.4" y="566.4">Your Company</text>
<text x="716.5" y="574.2">2025-03-26</text>
</g>
<g font-size="3.9" fill="#800">
<text x="663" y="552.2">TITLE:</text>
<text x="791.6" y="556.9">REV:</text>
<text x="699.9" y="566.4">Company:</text>
<text x="791.3" y="567">Sheet: 1/1</text>
<text x="699.9" y="574.1">Date:</text>
<text x="748.9" y="574.2">Drawn By: wolffreeze</text>
</g>
<g font-size="3.2" fill="#800">
<text x="41.7" y="6.6">1</text>
<text x="110.9" y="6.6">2</text>
<text x="180" y="6.6">3</text>
<text x="249.2" y="6.6">4</text>
<text x="318.3" y="6.6">5</text>
<text x="387.5" y="6.6">6</text>
<text x="456.6" y="6.6">7</text>
<text x="525.7" y="6.6">8</text>
<text x="594.9" y="6.6">9</text>
<text x="664" y="6.6">10</text>
<text x="733.2" y="6.6">11</text>
<text x="4.2" y="41.7">A</text>
<text x="818.4" y="41.7">A</text>
<text x="4.2" y="110.9">B</text>
<text x="818.4" y="110.9">B</text>
<text x="4.2" y="180">C</text>
<text x="818.4" y="180">C</text>
<text x="4.2" y="249.2">D</text>
<text x="818.4" y="249.2">D</text>
<text x="4.2" y="318.3">E</text>
<text x="818.4" y="318.3">E</text>
<text x="4.2" y="387.5">F</text>
<text x="818.4" y="387.5">F</text>
<text x="4.2" y="456.6">G</text>
<text x="818.4" y="456.6">G</text>
<text x="4.2" y="525.7">H</text>
<text x="818.4" y="525.7">H</text>
<text x="41.7" y="578.8">1</text>
<text x="110.9" y="578.8">2</text>
<text x="180" y="578.8">3</text>
<text x="249.2" y="578.8">4</text>
<text x="318.3" y="578.8">5</text>
<text x="387.5" y="578.8">6</text>
<text x="456.6" y="578.8">7</text>
<text x="525.7" y="578.8">8</text>
<text x="594.9" y="578.8">9</text>
<text x="664" y="578.8">10</text>
<text x="733.2" y="578.8">11</text>
</g>
<g font-size="3.2" fill="#000080">
<text x="569.9" y="160.7">J1</text>
<text x="573.7" y="189.3">R1</text>
<text x="573.7" y="192.5">1k</text>
<text x="538.1" y="207.9">PZ254V-11-02P</text>
<text x="538.1" y="204.8">H3</text>
<text x="595.3" y="231.3">100nf</text>
<text x="612.3" y="231.2">0.01</text>
<text x="621.7" y="231.2">F</text>
<text x="596" y="234.8">C3</text>
<text x="593.8" y="243.5">1k</text>
<text x="593.8" y="240.4">R3</text>
<text x="612.3" y="241.8">0.01</text>
<text x="621.7" y="241.8">F</text>
<text x="666.2" y="243.4">H2</text>
<text x="666.2" y="246.6">PZ254V-11-02P</text>
<text x="612.3" y="252.4">0.01</text>
<text x="621.7" y="252.4">F</text>
<text x="612.3" y="263">0.01</text>
<text x="621.7" y="263">F</text>
<text x="644.3" y="275.7">R4</text>
<text x="644.3" y="278.9">10k</text>
<text x="497.5" y="287.3">PZ254V-11-02P</text>
<text x="497.5" y="284.1">H1</text>
<text x="526.8" y="298.3">100nf</text>
<text x="559.3" y="298.3">J2</text>
<text x="69.3" y="333.2">1545</text>
<text x="69.3" y="330">VR24</text>
<text x="93.9" y="333.2">1458</text>
<text x="93.9" y="330">VR23</text>
<text x="118.6" y="333.2">1376</text>
<text x="118.6" y="330">VR22</text>
<text x="143.3" y="333.2">1299</text>
<text x="143.3" y="330">VR21</text>
<text x="168" y="333.2">1226</text>
<text x="168" y="330">VR20</text>
<text x="192.7" y="333.2">1157</text>
<text x="192.7" y="330">VR19</text>
<text x="217.4" y="333.2">1092</text>
<text x="217.4" y="330">VR18</text>
<text x="242.1" y="333.2">1031</text>
<text x="242.1" y="330">VR17</text>
<text x="266.8" y="333.2">973</text>
<text x="266.8" y="330">VR16</text>
<text x="291.5" y="333.2">918</text>
<text x="291.5" y="330">VR15</text>
<text x="316.2" y="333.2">867</text>
<text x="316.2" y="330">VR14</text>
<text x="340.9" y="333.2">818</text>
<text x="340.9" y="330">VR13</text>
<text x="365.6" y="333.2">773</text>
<text x="365.6" y="330">VR12</text>
<text x="390.3" y="333.2">729</text>
<text x="390.3" y="330">VR11</text>
<text x="415" y="333.2">688</text>
<text x="415" y="330">VR10</text>
<text x="439.7" y="333.2">649</text>
<text x="439.7" y="330">VR9</text>
<text x="464.4" y="333.2">613</text>
<text x="464.4" y="330">VR8</text>
<text x="489.1" y="333.2">579</text>
<text x="489.1" y="330">VR7</text>
<text x="513.8" y="333.2">546</text>
<text x="513.8" y="330">VR6</text>
<text x="538.4" y="333.2">515</text>
<text x="538.4" y="330">VR5</text>
<text x="563.1" y="333.2">487</text>
<text x="563.1" y="330">VR4</text>
<text x="587.8" y="333.2">459</text>
<text x="587.8" y="330">VR3</text>
<text x="612.5" y="333.2">443</text>
<text x="612.5" y="330">VR2</text>
<text x="637.2" y="333.2">2.29</text>
<text x="637.2" y="330">VR1</text>
<text x="47" y="340.4">KEY24</text>
<text x="71.7" y="340.4">KEY23</text>
<text x="96.4" y="340.4">KEY22</text>
<text x="121.1" y="340.4">KEY21</text>
<text x="145.8" y="340.4">KEY20</text>
<text x="170.5" y="340.4">KEY19</text>
<text x="195.2" y="340.4">KEY18</text>
<text x="219.9" y="340.4">KEY17</text>
<text x="244.6" y="340.4">KEY16</text>
<text x="269.3" y="340.4">KEY15</text>
<text x="318.7" y="340.4">KEY13</text>
<text x="343.4" y="340.4">KEY12</text>
<text x="368.1" y="340.4">KEY11</text>
<text x="392.8" y="340.4">KEY10</text>
<text x="417.5" y="340.4">KEY9</text>
<text x="442.2" y="340.4">KEY8</text>
<text x="466.8" y="340.4">KEY7</text>
<text x="491.5" y="340.4">KEY6</text>
<text x="516.2" y="340.4">KEY5</text>
<text x="540.9" y="340.4">KEY4</text>
<text x="565.6" y="340.4">KEY3</text>
<text x="590.3" y="340.4">KEY2</text>
<text x="615" y="340.4">KEY1</text>
<text x="47" y="343.5">K4-12</text>
<text x="58.7" y="343.5">12_TH</text>
<text x="71.7" y="343.5">K4-12</text>
<text x="83.4" y="343.5">12_TH</text>
<text x="96.4" y="343.5">K4-12</text>
<text x="108.1" y="343.5">12_TH</text>
<text x="121.1" y="343.5">K4-12</text>
<text x="132.8" y="343.5">12_TH</text>
<text x="145.8" y="343.5">K4-12</text>
<text x="157.5" y="343.5">12_TH</text>
<text x="170.5" y="343.5">K4-12</text>
<text x="182.2" y="343.5">12_TH</text>
<text x="195.2" y="343.5">K4-12</text>
<text x="206.9" y="343.5">12_TH</text>
<text x="219.9" y="343.5">K4-12</text>
<text x="231.5" y="343.5">12_TH</text>
<text x="244.6" y="343.5">K4-12</text>
<text x="256.2" y="343.5">12_TH</text>
<text x="269.3" y="343.5">K4-12</text>
<text x="280.9" y="343.5">12_TH</text>
<text x="294" y="345.3">K4-12</text>
<text x="305.6" y="345.3">12_TH</text>
<text x="318.7" y="343.5">K4-12</text>
<text x="330.3" y="343.5">12_TH</text>
<text x="343.4" y="343.5">K4-12</text>
<text x="355" y="343.5">12_TH</text>
<text x="368.1" y="343.5">K4-12</text>
<text x="379.7" y="343.5">12_TH</text>
<text x="392.8" y="343.5">K4-12</text>
<text x="404.4" y="343.5">12_TH</text>
<text x="409.8" y="345.9">KEY14</text>
<text x="417.5" y="343.5">K4-12</text>
<text x="429.1" y="343.5">12_TH</text>
<text x="442.2" y="343.5">K4-12</text>
<text x="453.8" y="343.5">12_TH</text>
<text x="466.8" y="343.5">K4-12</text>
<text x="478.5" y="343.5">12_TH</text>
<text x="491.5" y="343.5">K4-12</text>
<text x="503.2" y="343.5">12_TH</text>
<text x="516.2" y="343.5">K4-12</text>
<text x="527.9" y="343.5">12_TH</text>
<text x="540.9" y="343.5">K4-12</text>
<text x="552.6" y="343.5">12_TH</text>
<text x="565.6" y="343.5">K4-12</text>
<text x="577.3" y="343.5">12_TH</text>
<text x="590.3" y="343.5">K4-12</text>
<text x="602" y="343.5">12_TH</text>
<text x="615" y="343.5">K4-12</text>
<text x="626.7" y="343.5">12_TH</text>
</g>
<g font-size="3.2">
<text x="572.7" y="168.4" transform="rotate(-90 572.7 168.4)">1</text>
<text x="559.3" y="303.5">1</text>
<text x="44.3" y="347.9">2</text>
<text x="56.2" y="347.9">4</text>
<text x="69" y="347.9">2</text>
<text x="80.9" y="347.9">4</text>
<text x="93.7" y="347.9">2</text>
<text x="105.6" y="347.9">4</text>
<text x="118.4" y="347.9">2</text>
<text x="130.3" y="347.9">4</text>
<text x="143.1" y="347.9">2</text>
<text x="155" y="347.9">4</text>
<text x="167.8" y="347.9">2</text>
<text x="179.7" y="347.9">4</text>
<text x="192.5" y="347.9">2</text>
<text x="204.4" y="347.9">4</text>
<text x="217.2" y="347.9">2</text>
<text x="229.1" y="347.9">4</text>
<text x="241.9" y="347.9">2</text>
<text x="253.8" y="347.9">4</text>
<text x="266.6" y="347.9">2</text>
<text x="278.4" y="347.9">4</text>
<text x="315.9" y="347.9">2</text>
<text x="327.8" y="347.9">4</text>
<text x="340.6" y="347.9">2</text>
<text x="352.5" y="347.9">4</text>
<text x="365.3" y="347.9">2</text>
<text x="377.2" y="347.9">4</text>
<text x="390" y="347.9">2</text>
<text x="401.9" y="347.9">4</text>
<text x="414.7" y="347.9">2</text>
<text x="426.6" y="347.9">4</text>
<text x="439.4" y="347.9">2</text>
<text x="451.3" y="347.9">4</text>
<text x="464.1" y="347.9">2</text>
<text x="476" y="347.9">4</text>
<text x="488.8" y="347.9">2</text>
<text x="500.7" y="347.9">4</text>
<text x="513.5" y="347.9">2</text>
<text x="525.4" y="347.9">4</text>
<text x="538.2" y="347.9">2</text>
<text x="550.1" y="347.9">4</text>
<text x="562.9" y="347.9">2</text>
<text x="574.8" y="347.9">4</text>
<text x="587.6" y="347.9">2</text>
<text x="599.5" y="347.9">4</text>
<text x="612.3" y="347.9">2</text>
<text x="624.2" y="347.9">4</text>
<text x="44.3" y="351.5">1</text>
<text x="56.2" y="351.5">3</text>
<text x="69" y="351.5">1</text>
<text x="80.9" y="351.5">3</text>
<text x="93.7" y="351.5">1</text>
<text x="105.6" y="351.5">3</text>
<text x="118.4" y="351.5">1</text>
<text x="130.3" y="351.5">3</text>
<text x="143.1" y="351.5">1</text>
<text x="155" y="351.5">3</text>
<text x="167.8" y="351.5">1</text>
<text x="179.7" y="351.5">3</text>
<text x="192.5" y="351.5">1</text>
<text x="204.4" y="351.5">3</text>
<text x="217.2" y="351.5">1</text>
<text x="229.1" y="351.5">3</text>
<text x="241.9" y="351.5">1</text>
<text x="253.8" y="351.5">3</text>
<text x="266.6" y="351.5">1</text>
<text x="278.4" y="351.5">3</text>
<text x="291.2" y="353.2">1</text>
<text x="291.2" y="349.7">2</text>
<text x="303.1" y="353.2">3</text>
<text x="303.1" y="349.7">4</text>
<text x="315.9" y="351.5">1</text>
<text x="327.8" y="351.5">3</text>
<text x="340.6" y="351.5">1</text>
<text x="352.5" y="351.5">3</text>
<text x="365.3" y="351.5">1</text>
<text x="377.2" y="351.5">3</text>
<text x="390" y="351.5">1</text>
<text x="401.9" y="351.5">3</text>
<text x="414.7" y="351.5">1</text>
<text x="426.6" y="351.5">3</text>
<text x="439.4" y="351.5">1</text>
<text x="451.3" y="351.5">3</text>
<text x="464.1" y="351.5">1</text>
<text x="476" y="351.5">3</text>
<text x="488.8" y="351.5">1</text>
<text x="500.7" y="351.5">3</text>
<text x="513.5" y="351.5">1</text>
<text x="525.4" y="351.5">3</text>
<text x="538.2" y="351.5">1</text>
<text x="550.1" y="351.5">3</text>
<text x="562.9" y="351.5">1</text>
<text x="574.8" y="351.5">3</text>
<text x="587.6" y="351.5">1</text>
<text x="599.5" y="351.5">3</text>
<text x="612.3" y="351.5">1</text>
<text x="624.2" y="351.5">3</text>
</g>
<g font-size="3.2" fill="#00f">
<text x="538.3" y="213.9">2</text>
<text x="541.8" y="215.7">1</text>
<text x="541.8" y="212.1">2</text>
<text x="538.3" y="217.4">1</text>
<text x="557.1" y="223.1" transform="rotate(-90 557.1 223.1)">4</text>
<text x="558.6" y="227.7" transform="rotate(-90 558.6 227.7)">R</text>
<text x="571.3" y="223.1" transform="rotate(-90 571.3 223.1)">8</text>
<text x="546.7" y="231.5">7</text>
<text x="551.1" y="232.9">DC</text>
<text x="572.7" y="231" transform="rotate(-90 572.7 231)">Vcc</text>
<text x="546.7" y="245.6">6</text>
<text x="580.4" y="245.6">3</text>
<text x="551.1" y="247.1">TH</text>
<text x="575.5" y="247.1">Q</text>
<text x="664.7" y="250.9">1</text>
<text x="664.7" y="254.5">2</text>
<text x="668.2" y="252.7">1</text>
<text x="668.2" y="256.2">2</text>
<text x="546.7" y="259.8">2</text>
<text x="551.1" y="261.2">TR</text>
<text x="558.6" y="266.5" transform="rotate(-90 558.6 266.5)">GND</text>
<text x="572.7" y="266.5" transform="rotate(-90 572.7 266.5)">CV</text>
<text x="557.1" y="270.9" transform="rotate(-90 557.1 270.9)">1</text>
<text x="571.3" y="270.9" transform="rotate(-90 571.3 270.9)">5</text>
<text x="497.7" y="293.3">2</text>
<text x="501.2" y="291.5">2</text>
<text x="497.7" y="296.8">1</text>
<text x="501.2" y="295">1</text>
</g>
</svg>
